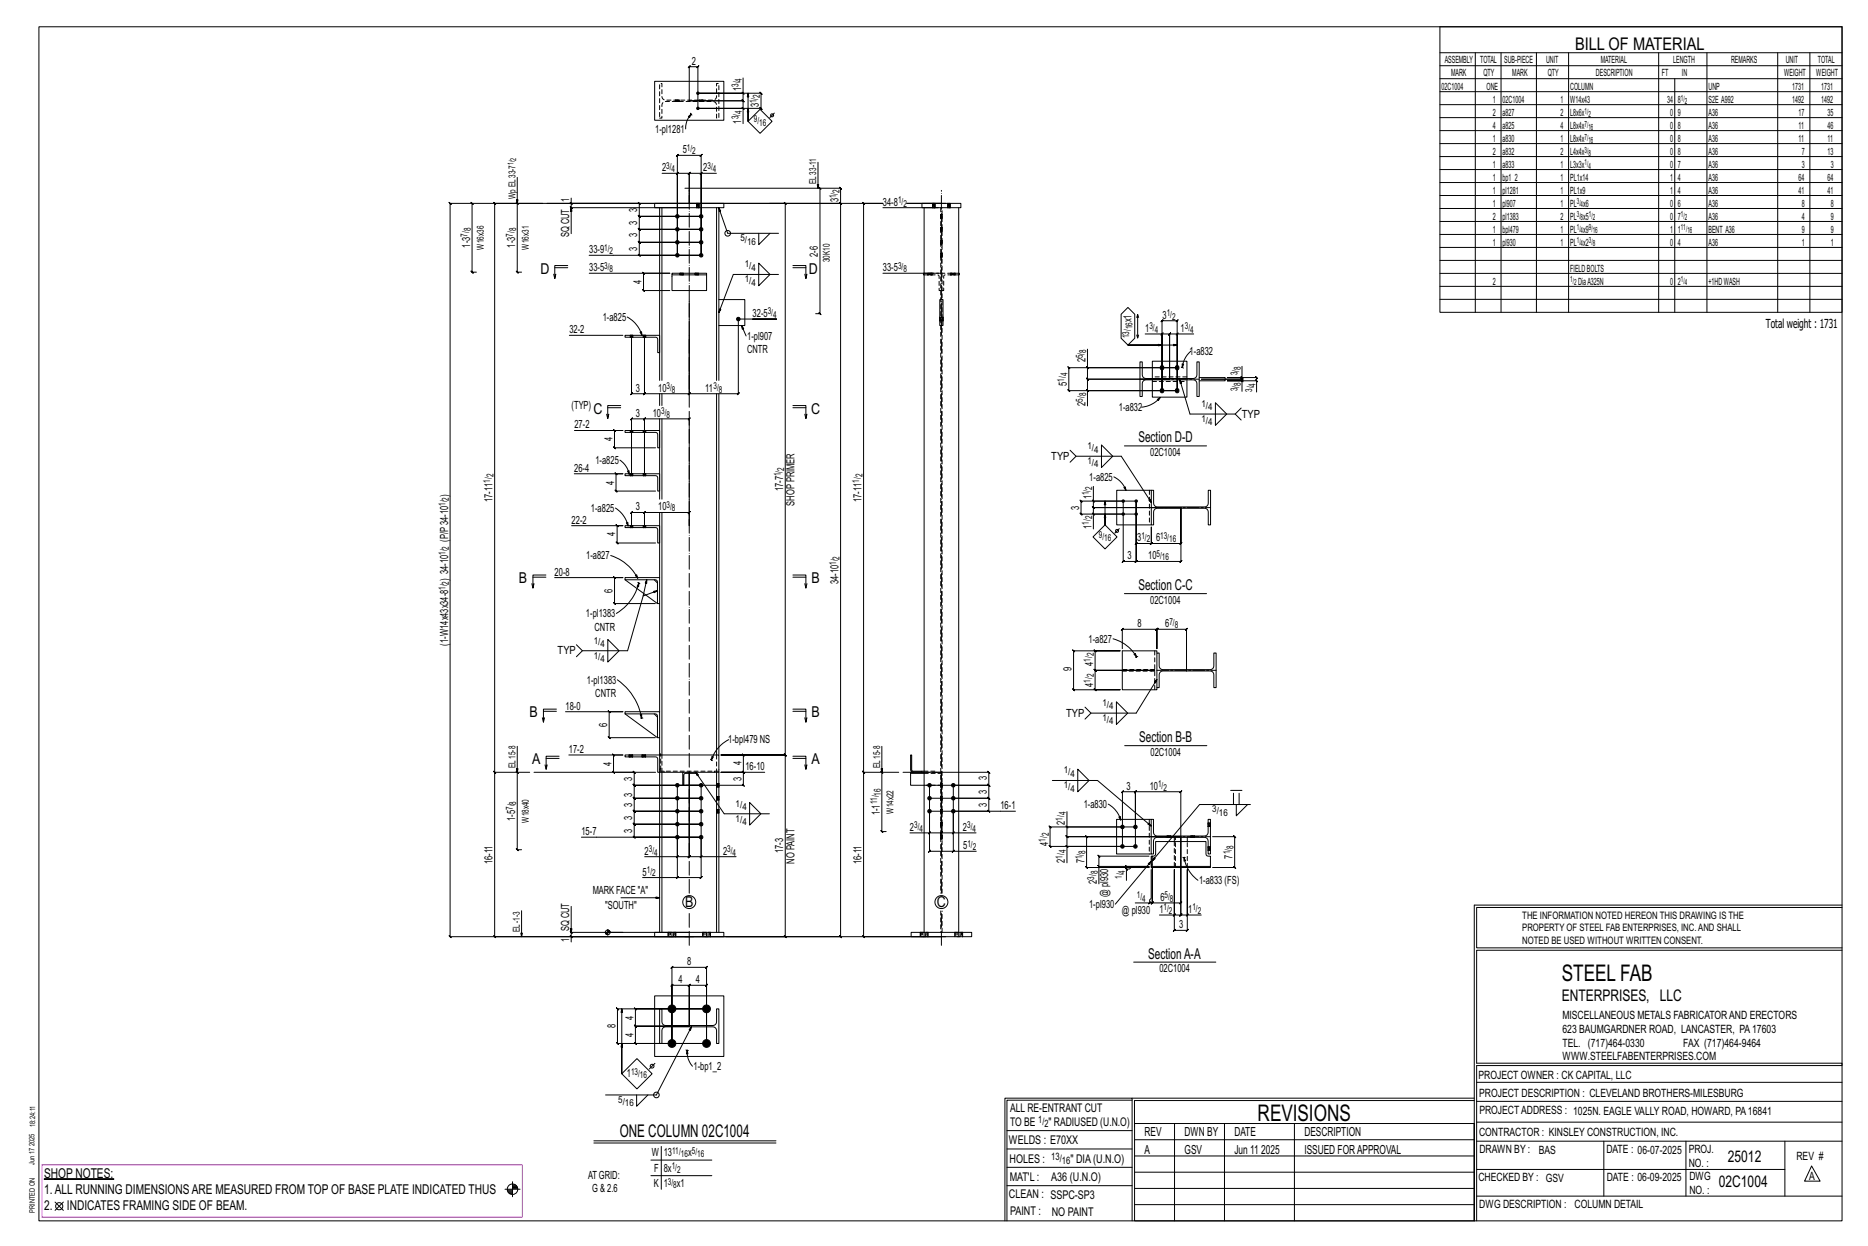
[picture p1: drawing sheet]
<svg xmlns="http://www.w3.org/2000/svg" width="914mm" height="610mm" viewBox="0 0 914 610" stroke-linecap="round" stroke-linejoin="round" font-family="sans-serif">
<g fill="#000" stroke="#000" stroke-width=".49">
<path d="M22 577h34z"/>
<circle cx="342" cy="53" r=".6"/>
<circle cx="342" cy="46" r=".6"/>
<circle cx="332" cy="119" r=".9"/>
<circle cx="332" cy="106" r=".9"/>
<circle cx="332" cy="112" r=".9"/>
<circle cx="343" cy="106" r=".9"/>
<circle cx="343" cy="119" r=".9"/>
<circle cx="343" cy="112" r=".9"/>
<circle cx="332" cy="125" r=".9"/>
<circle cx="343" cy="125" r=".9"/>
<circle cx="361" cy="156" r=".9"/>
<circle cx="569" cy="180" r="1"/>
<circle cx="576" cy="180" r="1"/>
<circle cx="569" cy="191" r="1"/>
<circle cx="576" cy="191" r="1"/>
<circle cx="550" cy="245" r=".6"/>
<circle cx="550" cy="252" r=".6"/>
<circle cx="556" cy="252" r=".6"/>
<circle cx="556" cy="245" r=".6"/>
<circle cx="332" cy="391" r=".9"/>
<circle cx="332" cy="384" r=".9"/>
<circle cx="332" cy="397" r=".9"/>
<circle cx="343" cy="391" r=".9"/>
<circle cx="343" cy="397" r=".9"/>
<circle cx="343" cy="384" r=".9"/>
<circle cx="455" cy="397" r=".9"/>
<circle cx="455" cy="391" r=".9"/>
<circle cx="455" cy="384" r=".9"/>
<circle cx="467" cy="391" r=".9"/>
<circle cx="467" cy="384" r=".9"/>
<circle cx="467" cy="397" r=".9"/>
<circle cx="332" cy="403" r=".9"/>
<circle cx="332" cy="410" r=".9"/>
<circle cx="343" cy="410" r=".9"/>
<circle cx="343" cy="403" r=".9"/>
<circle cx="549" cy="414" r=".9"/>
<circle cx="549" cy="405" r=".9"/>
<circle cx="556" cy="405" r=".9"/>
<circle cx="556" cy="414" r=".9"/>
<circle cx="329" cy="494" r="1.9"/>
<circle cx="346" cy="494" r="1.9"/>
<circle cx="329" cy="511" r="1.9"/>
<circle cx="346" cy="511" r="1.9"/>
</g>
<g fill="none" stroke="#000" stroke-width=".49">
<path d="M19 13h883v584h-883zM705 13h197v140h-197zM320 40h34v19h-34zM364 38v8h-22h31l-1-1 1 1v7h-1l1 1v-1h-31h22v7M705 26h197M705 32h197M705 39h197M722 26v127M735 26v127M752 26v127M768 26v127M812 26v127"/>
<path d="M820 39v114M836 26v127M870 26v127M886 26v127M331 49h.1M331 50h.1M332 49h.1M332 50h.1M337 57l1-1v1zM337 49v-16l1-1-1 1h5h-1l1-1v1v20M337 49h27h-1l1 1v-1v4M338 55v1"/>
<path d="M338 56l-2 3v4M338 56h1M342 49h.1M342 50h.1M344 49h.1M344 50h.1M363 45l1 1zM363 53l1 1zM364 46v3h-1l1 1v-1h-27M366 59l6-6 6 6-6 6zM366 46v13v-6M379 55l-2 3"/>
<path d="M705 45h197M705 51h197M705 58h197M400 79v13M705 64h197M705 70h197M705 77h197M231 99l1 1zM231 99v34l1 1-1-1h2M253 99l1 1zM253 87v46l1 1-1-1h2M266 99h-24l1 1-1-1v279"/>
<path d="M268 99h45h-1l1 1v-1v7l-1-1 1 1h30h-30l-1-1 1 1v6h-1l1 1v-1h30h-30h-1l1 1v-1v7l-1-1 1 1h30h-30l-1-1 1 1v6l-1-1 1 1h30h-55M279 99l1 1zM280 97v2h57M280 99v3l-1-1 1 1h57M320 99h34v3h-34zM324 85h8v40v-49l-1 1 1-1h11v1l1-1h-1v49v-40h8M332 85h-1l1-1zM332 85h5l1-1-1 1v14M335 92h76l1 1-1-1v7M337 99h47l1 1-1-1v270l1 1-1-1h-31h31l1 1-1-1v89l1 1-1-1h-29M341 99h.1M342 99h.1"/>
<path d="M343 85l1-1zM343 85h-6l1-1-1 1v14M377 99h34l1 1-1-1v359l1 1-1-1h-76M401 92l1 1zM401 92v61l1 1-3-1M411 99l1 1zM451 99h19v3h-19zM457 99h.1M458 99h.1M461 99h-17h19M464 99h.1M465 99h.1"/>
<path d="M705 83h197M705 89h197M705 96h197M280 102v12M323 102v84M324 102v84M341 102h.1M342 102h.1M351 102v84M371 114v6l6-6M381 114h-25l-4-12 1 1h-1v-1v84M432 102h27"/>
<path d="M452 102v354M457 102h.1M458 102h.1M460 118h1M460 119h1M460 111h1M460 113h1M460 105h1M460 107h1M461 118h.1M461 119h.1M461 111h.1"/>
<path d="M461 113h.1M461 105h.1M461 107h.1M464 102h.1M465 102h.1M469 102v354M705 102h197M705 108h197M705 115h197M271 134l1 2M272 131h6M278 130h-6v6v-2"/>
<path d="M288 134h40h-13v-1l1 1h-1v8l1 1-1-1h13M329 134h17h-17zM329 134v8h17v-8M371 129l6 5-6 6zM381 134h-22l-7 19M388 130h6v6l1-2M388 131h6M394 134v2M432 134h27M452 134h.1M454 134h.1M456 134h.1"/>
<path d="M460 124h1M460 126h1M461 124h.1M461 126h.1M465 134h.1M467 134h.1M469 134h.1M705 121h197M705 127h197M705 134h197M307 155a15 15 0 0 1 7 9M337 147v46l1-1-1 1h24l1-1-1 1v-37h19h-12"/>
<path d="M352 147h13v12h-13M363 159l2 5M460 155h.1M460 157h.1M460 147h2v12h-2zM462 155h.1M462 157h.1M549 154l3-4 3 4v11l-3 4-3-4zM556 155l1-1v11M557 154v1M705 140h197M705 146h197"/>
<path d="M279 164h26M306 164h17v9h-1v-7l-1-1h-15zM309 164h.1M309 165h.1M309 164v29l1-1-1 1h6l1-1-1 1v-29v29l1-1-1 1h22l1-1-1 1v-29M310 164h.1M310 165h.1M313 163l1-1v2zM315 164h.1M315 165h.1M316 164h.1M316 165h.1"/>
<path d="M532 179l1 1zM532 171v9h44h-53v-1l1 1h-1v11l1 1-1-1h53h-44v8M532 180v6v-1l1 1h-1h41M556 164l1 1v-1M558 177h1v7l2 1h24l1-2v-6h1v17h-1v-7l-2-1h-24l-1 2v6h-1zM561 163h8v28v-34h-1l1-1v1h7l1-1-1 1v34v-28h8M569 163l-1 1 1-1zM569 163h4l-1 1 1-1v23M569 169h-17h24M576 163h1l-1 1zM576 163h-3l-1 1 1-1v23M578 180h1"/>
<path d="M579 178v2zM579 180h.1M583 172a12 12 0 0 0-4 8M608 179v6h-7h14v-1l1 1h-1v1M297 199h7M304 198h-7v7l1-2M323 193v5M324 193v5M351 193v176M352 193v176M388 198h6v7l1-2M388 199h6"/>
<path d="M532 191l1 1zM564 185v-8h17v8M564 186v8h17v-8M566 195l2-1-1 2zM568 194a13 13 0 0 1-9 5M573 186h-41v-1l1 1h-1v5M578 186l5 17h22l3-3M587 185h13v1h-13M595 197l5 6-5 5zM607 186l1 1zM607 184l1 1zM608 191v-5h-7h14v6"/>
<path d="M608 185v1l-1-1 1 1h-20h20l-1-1 1 1M615 186l1 1zM281 211h24h-4l-1-1 1 1v8h-1l1 1v-1h20M297 203v2M306 211h17v8h-1v-6l-1-1h-15zM309 211h.1M309 212h.1M310 211h.1M310 212h.1M315 211h.1M315 212h.1M316 211h.1"/>
<path d="M316 212h.1M323 205v39M324 205v39M394 203v2M539 218l6 5-6 6zM550 218h41M605 203l3 3M281 232h24h-3l-1-1 1 1v8h-1l1 1v-1h19M303 225a11 11 0 0 1 5 7M306 232h17v8h-1v-6l-1-1h-15zM307 230h1v2zM309 232h.1"/>
<path d="M309 233h.1M309 232v-27l1-1-1 1h6l1-1-1 1v27M310 232h.1M310 233h.1M315 232h.1M315 233h.1M315 233v-28l1-1-1 1h22l1-1-1 1v52v-6l1-1-1 1h-22l1-1-1 1v6v-6l1-1-1 1h-6l1-1-1 1v6M316 232h.1M316 233h.1M524 220l3 3h22l15 23M527 223l-3 3M535 238v7h15v30h-1l1-1v1h6l1-1-1 1v-30v30l1-1-1 1h22l1-1-1 1v-27v18l1-1-1 1h-14v-1l-1 1h1v-8v8v-1l-1 1h1h-8l1-1-1 1v-21h-27l1 1-1-1v7v-1l1 1h-1h27"/>
<path d="M545 233a12 12 0 0 1 6 7M550 239l1-1v2zM564 240h1v7l1 1h24l1-2v-6h2v17h-2v-7l-1-1h-24l-1 1v7h-1zM564 240h-17v17h17M280 257h25h-3l1 1-1-1v9v-1l1 1h-1h19M301 249a14 14 0 0 1 6 8M306 257h17v9h-1v-7l-1-1h-15zM307 256v1zM309 257h.1M309 258h.1M310 257h.1M310 258h.1"/>
<path d="M315 257h.1M315 258h.1M316 257h.1M316 258h.1M323 251v32M324 251v118M535 245l1 1zM535 251l1 1zM535 245v3l1 1-1-1h43h-43l1 1-1-1v4M541 245v12v-5M548 259l-2 2M550 252h-15v7"/>
<path d="M299 272a23 23 0 0 1 13 11M535 263l6-6 6 6-6 6zM260 286l1 2M261 282h6M267 281h-6v7v-2M272 283h33h-4l-1-1 1 1v12h-1l1 1v-1h20M306 283h17v12h-1v-11h-16zM306 284l16 11M311 282l1-1v2zM312 285h1M313 285v2h-1zM313 285a24 24 0 0 1-11 15"/>
<path d="M313 285v1M315 292l-8 26h-22l-3-3M317 284l-2 8 7-3M320 284l2 1M323 295v53M388 281h6v7M388 282h6M394 286v2l1-2M550 290h41M285 318l-3 3M298 313l5 5-5 6zM525 318h1h22h-12l1 1-1-1v10v-1l1 1h-1h29h-29v-1l1 1h-1v9l1 1-1-1h12h-22v1l-1-1h1v-19v1z"/>
<path d="M545 313a19 19 0 0 1 11 8M549 317v-9l1-1-1 1h17l1-1-1 1v9v-9l1-1-1 1h15h-1l1-1v1v20M566 319h1l1 8 1 1 24-1 1-1v-7h1v17h-1v-7l-2-1h-23l-2 2v6h-1zM566 319v-1h-17v19h17v-1M302 333a29 29 0 0 1 12 18M555 320h1v1zM556 321v1M557 321h-1M566 332l-10 17h-22l-3-3M265 351l1 2M266 348h6M272 347h-6v6l1-2"/>
<path d="M277 348h28h-7l1 1-1-1v13v-1l1 1h-1h23M306 348h17v13h-1v-11l-16-1zM306 349l16 12M313 350h1v1zM314 351h.1M314 351h1M320 349l2 2M388 347h6v6l1-2M388 348h6M394 351v2M534 349l-3 3M546 343l6 6-6 5z"/>
<path d="M242 377l1 1zM253 377l1 1zM253 365v51v-1l1 1h-1h2M259 378h-17v-1l1 1h-1v80l1 1-1-1h98M261 378h49v-1l1 1h-1v6l1 1-1-1h33h-33l1 1-1-1v7v-1l1 1h-1h33h-33v-1l1 1h-1v6v-1l1 1h-1h33h-33v-1l1 1h-1v6l1 1-1-1h33h-33l1 1-1-1v7v-1l1 1h-1h33h-58M267 374v2M267 371h7M274 370h-7v6l1-2M278 369h27h-5l1 1-1-1v9v-1l1 1h-1h21M308 369h.1M308 370h.1M310 369h.1"/>
<path d="M310 370h.1M314 369h.1M314 370h.1M316 369h.1M316 370h.1M323 361v8M323 369h-17v1h15l1 1v7h1v78M324 378v78M334 378h7l-6 1v5h-1zM334 378h-11v-9h29v87M348 371v1M348 372h1"/>
<path d="M349 370l-1 2zM351 378v78M352 378h-11l13 20h23M353 369h11h-1l1 1v-1v9l-1-1 1 1h-11h11l-1-1 1 1v6h-1l1 1v-1h-28M353 378h21M357 362a17 17 0 0 0-9 10M388 370h6v6l1-2M388 371h6M394 374v2M422 377l1 1zM423 378v-279v1l-1-1h1h9h-212l1 1-1-1v359l1 1-1-1h241M431 377l1 1z"/>
<path d="M432 365v42l-1-1 1 1h2M440 378h-17l-1-1 1 1v80h-1l1 1v-1h40M442 378h42v-1l1 1h-1v6l1 1-1-1h-17v32h11M446 369v8h5v1h-4l-1-1zM446 378h6M447 378h-1v6h6M451 377h1M451 378h1M528 376l5 6-5 5zM551 365h40M332 384v45h-17M343 384v35h17"/>
<path d="M351 398h.1M351 396h.1M351 391h.1M351 390h.1M351 385h.1M351 383h.1M352 398h.1M352 396h.1M352 391h.1M352 390h.1M352 385h.1M352 383h.1"/>
<path d="M367 393l5 5-5 6zM453 384h31l1 1-1-1v7v-1l1 1h-1h-17M455 391h29v-1l1 1h-1v6v-1l1 1h-1h-29v19v1l1-1h-1h12M455 384v23h-10M460 398h1M460 396h1M460 391h1M460 390h1M460 385h1M460 383h1M461 398h.1M461 396h.1"/>
<path d="M461 391h.1M461 390h.1M461 385h.1M461 383h.1M497 397h-30v10h11M515 382h22l27 22M522 397v8h27M542 393a13 13 0 0 1 7 8M548 400v-1l1 2zM602 387h6M604 388v6M605 394v5l6-5"/>
<path d="M607 388v6M612 394h-25l-23 27M332 419l-1 1zM332 410v9h-16M332 419h5v1l1-1h-1v-41v41v1l1-1h-1h6M343 419h1l-1 1zM343 410v19h1l-1 1v-1h-11M455 408l1-1zM455 407h6l-1 1 1-1v-29v29l-1 1 1-1h6M460 409h1M460 410h1M460 402h1"/>
<path d="M460 404h1M461 409h.1M461 410h.1M461 402h.1M461 404h.1M466 408l1-1zM467 416l-1 1zM522 404l1 1zM522 414l1 1zM522 405v4l1 1-1-1h56M562 409h-30h-1l1 1v-1v15h-1l1 1v-1h30h-8l-1 1h-2v6M562 419h-24l-1-1 1 1v5"/>
<path d="M564 401h1v7l1 1h24l1-2v-6h2v17h-2v-7l-1-1h-24l-1 1v7h-1zM564 401h-17v17h17M564 419v5v-5h1l1-1v-6h24v6l1 1h2v5h-29M571 409h.1M571 410h.1M573 409h.1M573 410h.1M575 410v2M578 409v-22h1l-1 1v-1h-22l-1 1 1-1v18h-42v-1l1 1h-1v9l1 1-1-1h42v-27l-1 1 1-1h-7h1l-1 1v-1v27h-27v8M578 409h-56l1 1-1-1v5M578 409v39l1-1-1 1h-3M578 409v39l1-1-1 1h3"/>
<path d="M578 409v33l1-1-1 1h-14l1-1-1 1v-17v17l1-1-1 1h-1M579 419h1M580 419v2zM580 419a17 17 0 0 0 6 12M580 419v1M581 410v2M583 409h.1M583 410h.1M585 409h.1M585 410h.1M591 416h.1M591 414h.1"/>
<path d="M591 404h.1M591 403h.1M593 416h.1M593 414h.1M593 404h.1M593 403h.1M594 409h10l1 1-1-1v15l1 1-1-1h-10M304 439h19M332 429l-1 1 1-1zM537 423l1 1zM551 425l1 1zM551 425v-1h1l-1-1v1h11h-24v8"/>
<path d="M563 421l-17 21M564 425v15h-1v2h-7M564 424h29M255 446v12M279 458l1 1zM280 443v13M296 456h9M296 456h1M296 457h1M297 457h.1M297 455v3M297 456h2"/>
<path d="M297 456h1M297 455h1M320 456h34v2h-34zM327 456h.1M327 458h.1M331 456h.1M331 458h.1M337 458h-57v3M337 456h-57h-1l1 1v-1v2M344 456h.1M344 458h.1M348 456h.1"/>
<path d="M348 458h.1M446 456h30v2h-30zM450 456h.1M450 458h.1M454 456h.1M454 458h.1M467 456h.1M467 458h.1M471 456h.1M471 458h.1M563 442h-1l1-1zM568 448h7v-23v30l-1 1 1-1h6v1l1-1h-1v-30v23h7"/>
<path d="M575 448h-1l1-1zM581 448l1-1zM722 443v154M722 443h180M902 444h-179v20h179M329 473h17l-1 1 1-1v38v-29l-1 1 1-1h-9h1l-1 1v-1v20v-20h1l-1 1v-1h-8l-1 1 1-1v29v-38l-1 1zM555 471h40M902 465h-179v55h179v1h-179v76M302 493v1h44h-35v-1l1 1h-1v8l1 1-1-1h26h-26l1 1-1-1v9v-1l1 1h-1h35h-44h1l-1-1v1v-17h1zM304 494v31v-14M320 487h34v30h-34zM323 494h1v7l2 1h24l1-2v-6h1v17h-1v-8l-2-1-24 1-1 1v7h-1z"/>
<path d="M336 514h.1M336 514l1 2h-1zM336 514a11 11 0 0 0 3 8M336 514h1M338 502l-17 34h-25M304 525l8-7 7 7-7 8zM312 536v5l5-5M321 520l-3 3M554 538h-61v59M554 537h168M722 538h-167v13M723 539h179"/>
<path d="M723 530h179M291 558h89M291 559h89M493 553h61M555 550h167v47h-167zM555 558h167M575 550v47M599 550v47M634 550v47M723 549h179M723 558h179M785 558v27"/>
<path d="M825 558v27M874 558v27M251 578v8M251 580h1M319 568h29M319 575h29M324 561v21M493 571h61M493 562h61M555 573h167M555 566h167M723 572h151"/>
<path d="M887 570l4 8h-8zM27 588l4 4M31 588l-4 4M247 582h8M248 582h3M248 583h3M249 583h2M249 584h2M251 581h2M251 580h2M492 597v-60h62v60M493 580h61"/>
<path d="M555 589h167M555 581h167M723 585h179"/>
<circle cx="378" cy="56" r=".7"/>
<circle cx="356" cy="114" r="1.4"/>
<circle cx="547" cy="260" r=".7"/>
<circle cx="297" cy="456" r="1.2"/>
<circle cx="337" cy="441" r="3"/>
<circle cx="461" cy="441" r="3"/>
<circle cx="319" cy="522" r=".9"/>
<circle cx="321" cy="536" r="1.4"/>
<circle cx="29" cy="590" r="1.8"/>
<circle cx="251" cy="582" r="2.6"/>
</g>
<path d="M21 570h235v26h-235z" fill="none" stroke="#f0f" stroke-width=".5"/>
<g fill="none" stroke="#000" stroke-width=".49" stroke-dasharray="2 1.4">
<path d="M323 41h1v7l2 1h24l1-2v-6h1v17h-1v-7l-2-1h-24l-1 1v7h-1zM331 49h.1M331 49v1M331 50h.1M331 50v-1M331 49l1 1zM332 50v-1M332 49h.1M332 50h.1M342 49h.1M342 49v1M342 50h.1"/>
<path d="M343 50v-1M343 49v1zM343 50l1-1M343 49h1M344 50v-1M344 50h.1M341 99h.1M341 99v3M341 99l1 3zM342 99h.1M457 99h.1M457 99v3"/>
<path d="M457 99v3zM464 99h.1M464 99v3M464 99l1 3zM465 99h.1M341 102h.1M341 102v-3M342 102v-3M342 102h.1M457 102h.1M457 102v-3M457 102l1-3"/>
<path d="M458 102v-3M458 102h.1M460 118l1 1zM460 118h1M460 118h.1M460 119h.1M460 119h1M460 112h1zM460 112h1M460 111h.1M460 113h.1M460 113h1"/>
<path d="M460 112l1 1M460 106h1zM460 106h1M460 105h1M460 105h.1M460 107h.1M460 106l1 1M461 102v335M461 119h.1M461 113h.1M461 107h.1M461 118h.1"/>
<path d="M461 111h.1M461 105h.1M461 112v1M461 106h.1M464 102h.1M464 102v-3M465 102v-3M465 102h.1M333 134h.1M333 134h1h-1M334 134h.1M340 134h.1"/>
<path d="M341 134h-1M341 134h.1M342 134h.1M452 134l7 1 1 7h1M454 134h.1M455 134h-1M455 134h.1M456 134h.1M460 125h1zM460 125h1M460 124h1M460 124h.1"/>
<path d="M460 126h.1M460 126h1M460 125l1 1M461 134h-9M461 126h.1M461 124h.1M461 125h.1M465 134h.1M466 134h-1M466 134h.1M466 134h1h-1M467 134h.1"/>
<path d="M469 134h-8M460 156h2zM460 156h2M460 155h2M460 155h.1M460 157h.1M460 157h2M460 156l2 1M461 142h1v-7l7-1M462 155h-2M462 155h.1M462 156h.1"/>
<path d="M309 164v1M309 164h.1M309 164v1zM309 165h.1M310 164v1M310 164h.1M310 165h.1M310 165v-1M315 164v1M315 164h.1M315 164l1 1zM315 165h.1"/>
<path d="M316 164v1M316 164h.1M316 165h.1M316 165v-1M564 187h17M581 184h-17M309 211v1M309 211h.1M309 211v1zM309 212h.1M310 211v1M310 211h.1"/>
<path d="M310 212h.1M310 212v-1M315 211v1M315 211h.1M315 211l1 1zM315 212h.1M316 211v1M316 211h.1M316 212h.1M316 212v-1M309 232v1M309 232h.1"/>
<path d="M309 232v1zM309 233h.1M310 232v1M310 232h.1M310 233h.1M310 233v-1M315 232v1M315 232h.1M315 232l1 1zM315 233h.1M316 232v1M316 232h.1"/>
<path d="M316 233h.1M316 233v-1M563 240v17M309 257v1M309 257h.1M309 257v1zM309 258h.1M310 257v1M310 257h.1M310 258h.1M310 258v-1M315 257v1"/>
<path d="M315 257h.1M315 257l1 1zM315 258h.1M316 257v1M316 257h.1M316 258h.1M316 258v-1M565 318v19M549 328h15h-15M564 328h1M565 328h-1M308 369v1"/>
<path d="M308 369h.1M309 369v1zM309 369l-1 1M309 370h-1M309 369v1M310 369h.1M310 370h.1M310 370v-1M314 369v1M314 369h.1M315 369l-1 1M315 369v1z"/>
<path d="M315 369v1M315 370h.1M316 369v1M316 369h.1M316 370h.1M316 370v-1M323 376v-7M323 377v-1M324 378v-9M325 377v1M350 378v-1M351 369v9"/>
<path d="M352 377h-29M452 378h9M458 378h-6M461 378l-9-1M351 397h1zM351 398h.1M351 397h.1M351 391h1zM351 391h.1M351 391v-1M351 384l1 1zM351 385h.1"/>
<path d="M351 384h.1M351 398h1M351 391h1M351 385h1M352 396h-1M352 390h-1M352 383h-1M352 397h-1M352 398h.1M352 396h.1M352 397l-1-1M352 391h-1"/>
<path d="M352 391h.1M352 390h.1M352 391l-1-1M352 385h-1M352 385h.1M352 383h.1M352 384l-1-1M352 384h-1M452 384h8M460 397h1zM460 397h1M460 396h1"/>
<path d="M460 396h.1M460 398h.1M460 397l1 1M460 390l1 1zM460 390h1M460 390h.1M460 391h.1M460 391h1M460 384h1zM460 384h1M460 383h.1M460 385h.1"/>
<path d="M460 385h1M460 384l1 1M461 398h.1M461 391h.1M461 385h.1M461 396h.1M461 390h.1M461 383h.1M461 397h.1M461 384v1M460 409l1 1zM460 409h1"/>
<path d="M460 409h.1M460 410h.1M460 410h1M460 403h1zM460 403h1M460 402h.1M460 404h.1M460 404h1M460 403l1 1M461 410h.1M461 404h.1M461 409h.1"/>
<path d="M461 402h.1M461 403v1M563 401v17M571 409h.1M571 409v1M571 410h.1M572 410v-1M572 409v1zM572 410l1-1M572 409h1M573 410v-1M573 410h.1"/>
<path d="M575 412v12M583 409h.1M583 409v1M583 410h.1M583 410v-1M584 409v1zM584 410v-1M584 409h.1M584 410l1-1M585 410v-1M585 410h.1M591 415h2z"/>
<path d="M591 416h.1M591 415h.1M591 404h2zM591 404h.1M591 404v-1M591 416h2M591 404h2M593 414h-2M593 403h-2M593 415h-2M593 416h-2M593 416h.1"/>
<path d="M593 414h.1M593 415l-2-1M593 404h-2M593 404h.1M593 403h.1M593 404l-2-1M461 437v-335M564 423h.1M575 424v-14M581 424v-12M327 456v2M327 456h.1"/>
<path d="M328 456h-1v2M328 456v2h-1M329 456h1v2h-1zM329 456h-1v2M329 458h-1M330 456v2M330 456h1v2h-1M331 456h.1M331 458h.1M331 458v-2M344 456v2M344 456h.1"/>
<path d="M345 456h-1v2M346 456h1v2h-1zM346 456h-1v2h-1M346 458h-1M347 456v2M347 456h1v2h-1M348 456h.1M348 458h.1M348 458v-2M450 456v2M450 456h1M451 456l-1 2"/>
<path d="M452 456h-1v2M452 456h1v2h-1zM452 456v2h-1M452 458h.1M453 456h1v2h-1M454 456v2M454 456h.1M454 458h.1M454 458v-2M461 446v10M461 456v-10M467 456v2"/>
<path d="M467 456h1M468 456l-1 2M469 456h-1v2M469 456h1v2h-1zM469 456v2h-1M469 458h.1M470 456h1v2h-1M471 456v2M471 456h.1M471 458h.1M471 458v-2"/>
</g>
<path d="M337 437v-344M461 437v-344M337 463v-17M461 463v-17" fill="none" stroke="#000" stroke-width=".49" stroke-dasharray="6.8 1 0 1"/>
<path d="M558 186h29M564 248h29M566 328h29M581 328v-15M564 409h29" fill="none" stroke="#000" stroke-width=".49" stroke-dasharray="5.8 1 1 1"/>
<g font-size="11.2">
<text x="764" y="480">STEEL FAB</text>
<text x="616" y="548">REVISIONS</text>
</g>
<g font-size="8.6">
<text x="771" y="24">BILL OF MATERIAL</text>
<text x="303" y="556">ONE COLUMN 02C1004</text>
</g>
<g font-size="7.9">
<text x="765" y="490">ENTERPRISES, LLC</text>
<text x="846" y="569">25012</text>
<text x="841" y="581">02C1004</text>
</g>
<g font-size="7.3">
<text x="265" y="134">D</text>
<text x="396" y="134">D</text>
<text x="290" y="202">C</text>
<text x="397" y="202">C</text>
<text x="557" y="216">Section D-D</text>
<text x="254" y="285">B</text>
<text x="397" y="285">B</text>
<text x="557" y="289">Section C-C</text>
<text x="259" y="351">B</text>
<text x="397" y="351">B</text>
<text x="558" y="363">Section B-B</text>
<text x="260" y="374">A</text>
<text x="397" y="374">A</text>
<text x="335" y="444">B</text>
<text x="459" y="444">C</text>
<text x="562" y="469">SectionA-A</text>
</g>
<g font-size="6.6">
<text x="22" y="576">SHOP NOTES:</text>
<text x="22" y="584">1.ALL RUNNING DIMENSIONSARE MEASURED FROM TOP OF BASE PLATE INDICATED THUS</text>
<text x="22" y="592">2.</text>
<text x="33" y="592">INDICATES FRAMING SIDE OF BEAM.</text>
</g>
<g font-size="6.1">
<text x="864" y="161">Total weight : 1731</text>
<text x="560" y="556">REV</text>
<text x="580" y="556">DWN BY</text>
<text x="604" y="556">DATE</text>
<text x="639" y="556">DESCRIPTION</text>
<text x="560" y="564">A</text>
<text x="580" y="564">GSV</text>
<text x="604" y="564">Jun 11</text>
<text x="617" y="564">2025</text>
<text x="639" y="564">ISSUED FORAPPROVAL</text>
</g>
<g font-size="5.9">
<text x="494" y="560">WELDS : E70XX</text>
<text x="494" y="569">HOLES :</text>
<text x="524" y="569">&quot; DIA(U.N.O)</text>
<text x="494" y="578">MAT'L :</text>
<text x="515" y="578">A36 (U.N.O)</text>
<text x="494" y="586">CLEAN : SSPC-SP3</text>
<text x="495" y="595">PAINT :</text>
<text x="515" y="595">NO PAINT</text>
</g>
<g font-size="5.8">
<text x="494" y="544">ALL RE-ENTRANT CUT</text>
<text x="494" y="551">TO BE</text>
<text x="513" y="551">&quot; RADIUSED (U.N.O)</text>
</g>
<g font-size="5.6">
<text x="765" y="499">MISCELLANEOUS METALS FABRICATORAND ERECTORS</text>
<text x="765" y="505">623 BAUMGARDNER ROAD, LANCASTER, PA17603</text>
<text x="765" y="512">TEL. (717)464-0330</text>
<text x="824" y="512">FAX (717)464-9464</text>
<text x="765" y="519">WWW.STEELFABENTERPRISES.COM</text>
<text x="724" y="528">PROJECT OWNER : CK CAPITAL, LLC</text>
<text x="724" y="537">PROJECT DESCRIPTION : CLEVELAND BROTHERS-MILESBURG</text>
<text x="724" y="545">PROJECTADDRESS : 1025N. EAGLE VALLY ROAD, HOWARD, PA16841</text>
<text x="724" y="556">CONTRACTOR : KINSLEY CONSTRUCTION, INC.</text>
<text x="724" y="564">DRAWN BY :</text>
<text x="753" y="564">BAS</text>
<text x="786" y="564">DATE : 06-07-2025</text>
<text x="827" y="564">PROJ.</text>
<text x="879" y="568">REV #</text>
<text x="827" y="571">NO. :</text>
<text x="724" y="578">CHECKED BY : GSV</text>
<text x="787" y="578">DATE : 06-09-2025</text>
<text x="827" y="578">DWG</text>
<text x="886" y="578">A</text>
<text x="827" y="584">NO. :</text>
<text x="724" y="591">DWG DESCRIPTION : COLUMN DETAIL</text>
</g>
<g font-size="5.5">
<text x="339" y="32">2</text>
<text x="363" y="45" transform="rotate(-90 363 45)">1</text>
<text x="372" y="53" transform="rotate(-90 372 53)">3</text>
<text x="321" y="65">1-pl1281</text>
<text x="363" y="60" transform="rotate(-90 363 60)">1</text>
<text x="334" y="75">5</text>
<text x="324" y="84">2</text>
<text x="344" y="84">2</text>
<text x="279" y="99" transform="rotate(-90 279 99)">1</text>
<text x="410" y="99" transform="rotate(-90 410 99)">3</text>
<text x="432" y="101">34-8</text>
<text x="312" y="104" transform="rotate(-90 312 104)">3</text>
<text x="312" y="110" transform="rotate(-90 312 110)">3</text>
<text x="279" y="116" transform="rotate(-90 279 116)">SQ CUT</text>
<text x="312" y="116" transform="rotate(-90 312 116)">3</text>
<text x="230" y="121" transform="rotate(-90 230 121)">1-3</text>
<text x="252" y="121" transform="rotate(-90 252 121)">1-3</text>
<text x="288" y="124">33-9</text>
<text x="312" y="123" transform="rotate(-90 312 123)">3</text>
<text x="400" y="126" transform="rotate(-90 400 126)">2-6</text>
<text x="288" y="133">33-5</text>
<text x="432" y="133">33-5</text>
<text x="314" y="139" transform="rotate(-90 314 139)">4</text>
<text x="368" y="155">32-5</text>
<text x="569" y="156">3</text>
<text x="295" y="157">1-a825</text>
<text x="554" y="158" transform="rotate(-90 554 158)">x1</text>
<text x="279" y="163">32-2</text>
<text x="366" y="166">1-pl907</text>
<text x="561" y="162">1</text>
<text x="578" y="162">1</text>
<text x="366" y="173">CNTR</text>
<text x="582" y="173">1-a832</text>
<text x="531" y="177" transform="rotate(-90 531 177)">2</text>
<text x="311" y="192">3</text>
<text x="322" y="192">10</text>
<text x="345" y="192">11</text>
<text x="522" y="189" transform="rotate(-90 522 189)">5</text>
<text x="280" y="200">(TYP)</text>
<text x="311" y="204">3</text>
<text x="320" y="204">10</text>
<text x="531" y="199" transform="rotate(-90 531 199)">2</text>
<text x="548" y="201">1-a832</text>
<text x="281" y="210">27-2</text>
<text x="608" y="204">TYP</text>
<text x="300" y="216" transform="rotate(-90 300 216)">4</text>
<text x="291" y="227">1-a825</text>
<text x="515" y="225">TYP</text>
<text x="563" y="223">02C1004</text>
<text x="281" y="231">26-4</text>
<text x="301" y="237" transform="rotate(-90 301 237)">4</text>
<text x="533" y="235">1-a825</text>
<text x="219" y="243" transform="rotate(-90 219 243)">)</text>
<text x="241" y="246" transform="rotate(-90 241 246)">17-11</text>
<text x="383" y="240" transform="rotate(-90 383 240)">17-7</text>
<text x="422" y="246" transform="rotate(-90 422 246)">17-11</text>
<text x="534" y="244" transform="rotate(-90 534 244)">1</text>
<text x="289" y="250">1-a825</text>
<text x="311" y="250">3</text>
<text x="322" y="250">10</text>
<text x="389" y="247" transform="rotate(-90 389 247)">SHOPPRIMER</text>
<text x="528" y="249" transform="rotate(-90 528 249)">3</text>
<text x="280" y="256">22-2</text>
<text x="301" y="262" transform="rotate(-90 301 262)">4</text>
<text x="534" y="259" transform="rotate(-90 534 259)">1</text>
<text x="219" y="265" transform="rotate(-90 219 265)">(P/P34-10</text>
<text x="557" y="265">3</text>
<text x="566" y="265">6</text>
<text x="287" y="274">1-a827</text>
<text x="552" y="274">3</text>
<text x="562" y="274">10</text>
<text x="272" y="282">20-8</text>
<text x="219" y="284" transform="rotate(-90 219 284)">) 34-10</text>
<text x="410" y="286" transform="rotate(-90 410 286)">34-10</text>
<text x="300" y="290" transform="rotate(-90 300 290)">6</text>
<text x="563" y="295">02C1004</text>
<text x="287" y="302">1-pl1383</text>
<text x="291" y="309">CNTR</text>
<text x="557" y="307">8</text>
<text x="570" y="307">6</text>
<text x="219" y="316" transform="rotate(-90 219 316)">(1-W14x43x34-8</text>
<text x="533" y="314">1-a827</text>
<text x="273" y="320">TYP</text>
<text x="525" y="328" transform="rotate(-90 525 328)">9</text>
<text x="535" y="326" transform="rotate(-90 535 326)">4</text>
<text x="287" y="335">1-pl1383</text>
<text x="291" y="341">CNTR</text>
<text x="535" y="336" transform="rotate(-90 535 336)">4</text>
<text x="277" y="347">18-0</text>
<text x="522" y="351">TYP</text>
<text x="297" y="356" transform="rotate(-90 297 356)">6</text>
<text x="356" y="364">1-bpl479 NS</text>
<text x="278" y="368">17-2</text>
<text x="563" y="370">02C1004</text>
<text x="299" y="375" transform="rotate(-90 299 375)">4</text>
<text x="363" y="374" transform="rotate(-90 363 374)">4</text>
<text x="365" y="377">16-10</text>
<text x="309" y="382" transform="rotate(-90 309 382)">3</text>
<text x="363" y="382" transform="rotate(-90 363 382)">3</text>
<text x="483" y="382" transform="rotate(-90 483 382)">3</text>
<text x="309" y="390" transform="rotate(-90 309 390)">3</text>
<text x="483" y="388" transform="rotate(-90 483 388)">3</text>
<text x="552" y="386">3</text>
<text x="563" y="386">10</text>
<text x="309" y="395" transform="rotate(-90 309 395)">3</text>
<text x="483" y="395" transform="rotate(-90 483 395)">3</text>
<text x="490" y="396">16-1</text>
<text x="530" y="395">1-a830</text>
<text x="252" y="402" transform="rotate(-90 252 402)">1-5</text>
<text x="309" y="401" transform="rotate(-90 309 401)">3</text>
<text x="431" y="399" transform="rotate(-90 431 399)">1-1</text>
<text x="309" y="407" transform="rotate(-90 309 407)">3</text>
<text x="445" y="406">2</text>
<text x="471" y="406">2</text>
<text x="521" y="404" transform="rotate(-90 521 404)">2</text>
<text x="285" y="409">15-7</text>
<text x="513" y="414" transform="rotate(-90 513 414)">4</text>
<text x="316" y="418">2</text>
<text x="354" y="418">2</text>
<text x="383" y="418" transform="rotate(-90 383 418)">17-3</text>
<text x="471" y="415">5</text>
<text x="241" y="423" transform="rotate(-90 241 423)">16-11</text>
<text x="389" y="423" transform="rotate(-90 389 423)">NO PAINT</text>
<text x="422" y="423" transform="rotate(-90 422 423)">16-11</text>
<text x="521" y="422" transform="rotate(-90 521 422)">2</text>
<text x="531" y="422" transform="rotate(-90 531 422)">7</text>
<text x="603" y="420" transform="rotate(-90 603 420)">7</text>
<text x="315" y="428">5</text>
<text x="290" y="437">MARK FACE &quot;A&quot;</text>
<text x="537" y="432" transform="rotate(-90 537 432)">2</text>
<text x="587" y="433">1-a833 (FS)</text>
<text x="542" y="439" transform="rotate(-90 542 439)">@ pl930</text>
<text x="568" y="441">6</text>
<text x="296" y="445">&quot;SOUTH&quot;</text>
<text x="533" y="444">1-pl930</text>
<text x="549" y="447">@ pl930</text>
<text x="568" y="447">1</text>
<text x="582" y="447">1</text>
<text x="279" y="456" transform="rotate(-90 279 456)">SQ CUT</text>
<text x="577" y="454">3</text>
<text x="279" y="461" transform="rotate(-90 279 461)">1</text>
<text x="336" y="472">8</text>
<text x="568" y="476">02C1004</text>
<text x="332" y="481">4</text>
<text x="341" y="481">4</text>
<text x="301" y="503" transform="rotate(-90 301 503)">8</text>
<text x="310" y="499" transform="rotate(-90 310 499)">4</text>
<text x="310" y="507" transform="rotate(-90 310 507)">4</text>
<text x="307" y="527">1</text>
<text x="339" y="524">1-bp1_2</text>
<text x="319" y="566">W</text>
<text x="325" y="566">13</text>
<text x="337" y="566">x</text>
<text x="320" y="573">F</text>
<text x="325" y="573">8x</text>
<text x="288" y="577">AT GRID:</text>
<text x="320" y="581">K</text>
<text x="325" y="581">1</text>
<text x="331" y="581">x1</text>
<text x="290" y="583">G &amp; 2.6</text>
</g>
<g font-size="5">
<text x="745" y="450">THE INFORMATION NOTED HEREON THIS DRAWING IS THE</text>
<text x="745" y="456">PROPERTY OF STEEL FAB ENTERPRISES, INC.AND SHALL</text>
<text x="745" y="462">NOTED BE USED WITHOUT WRITTEN CONSENT.</text>
<text x="508" y="550">1/</text>
<text x="511" y="551">2</text>
<text x="515" y="568">13/</text>
<text x="520" y="570">16</text>
</g>
<g font-size="4.9">
<text x="707" y="31">ASSEMBLY</text>
<text x="725" y="31">TOTAL</text>
<text x="736" y="31">SUB-PIECE</text>
<text x="757" y="31">UNIT</text>
<text x="784" y="31">MATERIAL</text>
<text x="819" y="31">LENGTH</text>
<text x="847" y="31">REMARKS</text>
<text x="874" y="31">UNIT</text>
<text x="890" y="31">TOTAL</text>
<text x="710" y="37">MARK</text>
<text x="726" y="37">QTY</text>
<text x="740" y="37">MARK</text>
<text x="758" y="37">QTY</text>
<text x="781" y="37">DESCRIPTION</text>
<text x="814" y="37">FT</text>
<text x="823" y="37">IN</text>
<text x="873" y="37">WEIGHT</text>
<text x="889" y="37">WEIGHT</text>
<text x="706" y="44">02C1004</text>
<text x="728" y="44">ONE</text>
<text x="769" y="44">COLUMN</text>
<text x="836" y="44">UNP</text>
<text x="877" y="44">1731</text>
<text x="891" y="44">1731</text>
<text x="731" y="50">1</text>
<text x="736" y="50">02C1004</text>
<text x="764" y="50">1</text>
<text x="769" y="50">W14x43</text>
<text x="816" y="50">34</text>
<text x="821" y="50">8</text>
<text x="836" y="50">S2E A992</text>
<text x="877" y="50">1492</text>
<text x="891" y="50">1492</text>
<text x="731" y="57">2</text>
<text x="736" y="57">a827</text>
<text x="764" y="57">2</text>
<text x="769" y="57">L8x6x</text>
<text x="818" y="57">0</text>
<text x="821" y="57">9</text>
<text x="836" y="57">A36</text>
<text x="880" y="57">17</text>
<text x="895" y="57">35</text>
<text x="731" y="63">4</text>
<text x="736" y="63">a825</text>
<text x="764" y="63">4</text>
<text x="769" y="63">L8x4x</text>
<text x="818" y="63">0</text>
<text x="821" y="63">8</text>
<text x="836" y="63">A36</text>
<text x="880" y="63">11</text>
<text x="895" y="63">46</text>
<text x="731" y="69">1</text>
<text x="736" y="69">a830</text>
<text x="764" y="69">1</text>
<text x="769" y="69">L8x4x</text>
<text x="818" y="69">0</text>
<text x="821" y="69">8</text>
<text x="836" y="69">A36</text>
<text x="880" y="69">11</text>
<text x="895" y="69">11</text>
<text x="731" y="76">2</text>
<text x="736" y="76">a832</text>
<text x="764" y="76">2</text>
<text x="769" y="76">L4x4x</text>
<text x="818" y="76">0</text>
<text x="821" y="76">8</text>
<text x="836" y="76">A36</text>
<text x="882" y="76">7</text>
<text x="895" y="76">13</text>
<text x="731" y="82">1</text>
<text x="736" y="82">a833</text>
<text x="764" y="82">1</text>
<text x="769" y="82">L3x3x</text>
<text x="818" y="82">0</text>
<text x="821" y="82">7</text>
<text x="836" y="82">A36</text>
<text x="882" y="82">3</text>
<text x="896" y="82">3</text>
<text x="731" y="88">1</text>
<text x="736" y="88">bp1_2</text>
<text x="764" y="88">1</text>
<text x="769" y="88">PL1x14</text>
<text x="818" y="88">1</text>
<text x="821" y="88">4</text>
<text x="836" y="88">A36</text>
<text x="880" y="88">64</text>
<text x="895" y="88">64</text>
<text x="731" y="95">1</text>
<text x="736" y="95">pl1281</text>
<text x="764" y="95">1</text>
<text x="769" y="95">PL1x9</text>
<text x="818" y="95">1</text>
<text x="821" y="95">4</text>
<text x="836" y="95">A36</text>
<text x="880" y="95">41</text>
<text x="895" y="95">41</text>
<text x="731" y="101">1</text>
<text x="736" y="101">pl907</text>
<text x="764" y="101">1</text>
<text x="769" y="101">PL x6</text>
<text x="818" y="101">0</text>
<text x="821" y="101">6</text>
<text x="836" y="101">A36</text>
<text x="882" y="101">8</text>
<text x="896" y="101">8</text>
<text x="731" y="107">2</text>
<text x="736" y="107">pl1383</text>
<text x="764" y="107">2</text>
<text x="769" y="107">PL x5</text>
<text x="818" y="107">0</text>
<text x="821" y="107">7</text>
<text x="836" y="107">A36</text>
<text x="882" y="107">4</text>
<text x="896" y="107">9</text>
<text x="731" y="114">1</text>
<text x="736" y="114">bpl479</text>
<text x="764" y="114">1</text>
<text x="769" y="114">PL x9</text>
<text x="818" y="114">1</text>
<text x="821" y="114">1</text>
<text x="836" y="114">BENT A36</text>
<text x="882" y="114">9</text>
<text x="896" y="114">9</text>
<text x="731" y="120">1</text>
<text x="736" y="120">pl930</text>
<text x="764" y="120">1</text>
<text x="769" y="120">PL x2</text>
<text x="818" y="120">0</text>
<text x="821" y="120">4</text>
<text x="836" y="120">A36</text>
<text x="882" y="120">1</text>
<text x="896" y="120">1</text>
<text x="769" y="133">FIELDBOLTS</text>
<text x="731" y="139">2</text>
<text x="772" y="139">DiaA325N</text>
<text x="818" y="139">0</text>
<text x="821" y="139">2</text>
<text x="836" y="139">+1HDWASH</text>
</g>
<g font-size="4.7">
<text x="363" y="40" transform="rotate(-90 363 40)">4</text>
<text x="362" y="43" transform="rotate(-90 362 43)">3/</text>
<text x="372" y="48" transform="rotate(-90 372 48)">2</text>
<text x="370" y="50" transform="rotate(-90 370 50)">1/</text>
<text x="362" y="58" transform="rotate(-90 362 58)">3/</text>
<text x="363" y="56" transform="rotate(-90 363 56)">4</text>
<text x="369" y="60">9/</text>
<text x="372" y="62">16</text>
<text x="336" y="74">1/</text>
<text x="339" y="75">2</text>
<text x="326" y="83">3/</text>
<text x="346" y="83">3/</text>
<text x="329" y="84">4</text>
<text x="349" y="84">4</text>
<text x="400" y="90" transform="rotate(-90 400 90)">EL33-11</text>
<text x="411" y="94" transform="rotate(-90 411 94)">2</text>
<text x="252" y="97" transform="rotate(-90 252 97)">Wp EL33-7</text>
<text x="409" y="97" transform="rotate(-90 409 97)">1/</text>
<text x="440" y="99">1/</text>
<text x="442" y="101">2</text>
<text x="231" y="113" transform="rotate(-90 231 113)">8</text>
<text x="253" y="113" transform="rotate(-90 253 113)">8</text>
<text x="229" y="116" transform="rotate(-90 229 116)">7/</text>
<text x="251" y="116" transform="rotate(-90 251 116)">7/</text>
<text x="362" y="118">5/</text>
<text x="366" y="120">16</text>
<text x="237" y="122" transform="rotate(-90 237 122)">W16x36</text>
<text x="259" y="122" transform="rotate(-90 259 122)">W16x31</text>
<text x="296" y="123">1/</text>
<text x="298" y="124">2</text>
<text x="296" y="131">3/</text>
<text x="365" y="131">1/</text>
<text x="406" y="128" transform="rotate(-90 406 128)">30K10</text>
<text x="440" y="131">3/</text>
<text x="298" y="133">8</text>
<text x="368" y="132">4</text>
<text x="442" y="133">8</text>
<text x="365" y="138">1/</text>
<text x="368" y="140">4</text>
<text x="376" y="154">3/</text>
<text x="378" y="156">4</text>
<text x="571" y="155">1/</text>
<text x="554" y="161" transform="rotate(-90 554 161)">16</text>
<text x="563" y="161">3/</text>
<text x="574" y="156">2</text>
<text x="580" y="161">3/</text>
<text x="553" y="165" transform="rotate(-90 553 165)">13/</text>
<text x="565" y="163">4</text>
<text x="583" y="163">4</text>
<text x="532" y="173" transform="rotate(-90 532 173)">8</text>
<text x="530" y="175" transform="rotate(-90 530 175)">5/</text>
<text x="523" y="184" transform="rotate(-90 523 184)">4</text>
<text x="606" y="184" transform="rotate(-90 606 184)">3/</text>
<text x="607" y="181" transform="rotate(-90 607 181)">8</text>
<text x="326" y="190">3/</text>
<text x="349" y="190">3/</text>
<text x="521" y="187" transform="rotate(-90 521 187)">1/</text>
<text x="606" y="191" transform="rotate(-90 606 191)">3/</text>
<text x="607" y="189" transform="rotate(-90 607 189)">8</text>
<text x="613" y="192" transform="rotate(-90 613 192)">3/</text>
<text x="615" y="189" transform="rotate(-90 615 189)">4</text>
<text x="329" y="192">8</text>
<text x="352" y="192">8</text>
<text x="530" y="197" transform="rotate(-90 530 197)">5/</text>
<text x="532" y="194" transform="rotate(-90 532 194)">8</text>
<text x="324" y="203">3/</text>
<text x="588" y="199">1/</text>
<text x="591" y="201">4</text>
<text x="326" y="204">8</text>
<text x="588" y="206">1/</text>
<text x="591" y="208">4</text>
<text x="532" y="220">1/</text>
<text x="536" y="221">4</text>
<text x="532" y="227">1/</text>
<text x="242" y="234" transform="rotate(-90 242 234)">2</text>
<text x="382" y="233" transform="rotate(-90 382 233)">1/</text>
<text x="384" y="230" transform="rotate(-90 384 230)">2</text>
<text x="422" y="234" transform="rotate(-90 422 234)">2</text>
<text x="536" y="229">4</text>
<text x="240" y="236" transform="rotate(-90 240 236)">1/</text>
<text x="420" y="236" transform="rotate(-90 420 236)">1/</text>
<text x="535" y="240" transform="rotate(-90 535 240)">2</text>
<text x="220" y="245" transform="rotate(-90 220 245)">2</text>
<text x="533" y="242" transform="rotate(-90 533 242)">1/</text>
<text x="218" y="248" transform="rotate(-90 218 248)">1/</text>
<text x="326" y="248">3/</text>
<text x="329" y="250">8</text>
<text x="533" y="257" transform="rotate(-90 533 257)">1/</text>
<text x="535" y="254" transform="rotate(-90 535 254)">2</text>
<text x="538" y="263">9/</text>
<text x="559" y="264">1/</text>
<text x="568" y="264">13/</text>
<text x="220" y="269" transform="rotate(-90 220 269)">2</text>
<text x="540" y="265">16</text>
<text x="561" y="265">2</text>
<text x="572" y="265">16</text>
<text x="218" y="272" transform="rotate(-90 218 272)">1/</text>
<text x="411" y="274" transform="rotate(-90 411 274)">2</text>
<text x="566" y="272">5/</text>
<text x="569" y="274">16</text>
<text x="409" y="276" transform="rotate(-90 409 276)">1/</text>
<text x="220" y="286" transform="rotate(-90 220 286)">2</text>
<text x="218" y="289" transform="rotate(-90 218 289)">1/</text>
<text x="572" y="306">7/</text>
<text x="575" y="307">8</text>
<text x="291" y="315">1/</text>
<text x="294" y="317">4</text>
<text x="291" y="322">1/</text>
<text x="294" y="324">4</text>
<text x="534" y="324" transform="rotate(-90 534 324)">1/</text>
<text x="535" y="321" transform="rotate(-90 535 321)">2</text>
<text x="534" y="334" transform="rotate(-90 534 334)">1/</text>
<text x="535" y="331" transform="rotate(-90 535 331)">2</text>
<text x="540" y="345">1/</text>
<text x="543" y="347">4</text>
<text x="540" y="353">1/</text>
<text x="543" y="354">4</text>
<text x="252" y="376" transform="rotate(-90 252 376)">EL15-8</text>
<text x="431" y="376" transform="rotate(-90 431 376)">EL15-8</text>
<text x="521" y="378">1/</text>
<text x="524" y="380">4</text>
<text x="431" y="389" transform="rotate(-90 431 389)">16</text>
<text x="521" y="386">1/</text>
<text x="524" y="387">4</text>
<text x="567" y="385">1/</text>
<text x="570" y="387">2</text>
<text x="253" y="394" transform="rotate(-90 253 394)">8</text>
<text x="360" y="395">1/</text>
<text x="429" y="394" transform="rotate(-90 429 394)">11/</text>
<text x="251" y="396" transform="rotate(-90 251 396)">7/</text>
<text x="360" y="402">1/</text>
<text x="363" y="396">4</text>
<text x="437" y="398" transform="rotate(-90 437 398)">W14x22</text>
<text x="520" y="401" transform="rotate(-90 520 401)">1/</text>
<text x="522" y="399" transform="rotate(-90 522 399)">4</text>
<text x="593" y="397">3/</text>
<text x="597" y="399">16</text>
<text x="259" y="403" transform="rotate(-90 259 403)">W18x40</text>
<text x="363" y="404">4</text>
<text x="447" y="405">3/</text>
<text x="450" y="407">4</text>
<text x="473" y="405">3/</text>
<text x="476" y="407">4</text>
<text x="512" y="412" transform="rotate(-90 512 412)">1/</text>
<text x="513" y="409" transform="rotate(-90 513 409)">2</text>
<text x="318" y="417">3/</text>
<text x="320" y="419">4</text>
<text x="356" y="417">3/</text>
<text x="359" y="419">4</text>
<text x="474" y="414">1/</text>
<text x="476" y="416">2</text>
<text x="522" y="417" transform="rotate(-90 522 417)">4</text>
<text x="531" y="418" transform="rotate(-90 531 418)">8</text>
<text x="602" y="418" transform="rotate(-90 602 418)">1/</text>
<text x="604" y="415" transform="rotate(-90 604 415)">8</text>
<text x="520" y="420" transform="rotate(-90 520 420)">1/</text>
<text x="530" y="420" transform="rotate(-90 530 420)">1/</text>
<text x="317" y="427">1/</text>
<text x="319" y="429">2</text>
<text x="536" y="430" transform="rotate(-90 536 430)">3/</text>
<text x="537" y="428" transform="rotate(-90 537 428)">8</text>
<text x="549" y="430" transform="rotate(-90 549 430)">1/</text>
<text x="551" y="427" transform="rotate(-90 551 427)">4</text>
<text x="556" y="440">1/</text>
<text x="559" y="441">4</text>
<text x="570" y="440">5/</text>
<text x="573" y="441">8</text>
<text x="570" y="445">1/</text>
<text x="572" y="447">2</text>
<text x="584" y="445">1/</text>
<text x="586" y="447">2</text>
<text x="254" y="456" transform="rotate(-90 254 456)">EL-1-3</text>
<text x="309" y="526">13/</text>
<text x="313" y="528">16</text>
<text x="303" y="540">5/</text>
<text x="306" y="541">16</text>
<text x="329" y="564">11/</text>
<text x="333" y="566">16</text>
<text x="339" y="564">5/</text>
<text x="341" y="566">16</text>
<text x="329" y="572">1/</text>
<text x="331" y="574">2</text>
<text x="327" y="580">3/</text>
<text x="330" y="581">8</text>
</g>
<g font-size="4.2">
<text x="823" y="49">1/</text>
<text x="825" y="51">2</text>
<text x="776" y="56">1/</text>
<text x="778" y="57">2</text>
<text x="776" y="62">7/</text>
<text x="778" y="63">16</text>
<text x="776" y="68">7/</text>
<text x="778" y="70">16</text>
<text x="776" y="75">3/</text>
<text x="778" y="76">8</text>
<text x="776" y="81">1/</text>
<text x="778" y="82">4</text>
<text x="772" y="100">3/</text>
<text x="774" y="101">4</text>
<text x="772" y="106">3/</text>
<text x="774" y="108">8</text>
<text x="778" y="106">1/</text>
<text x="780" y="108">2</text>
<text x="823" y="106">1/</text>
<text x="825" y="108">2</text>
<text x="772" y="113">1/</text>
<text x="778" y="113">9/</text>
<text x="823" y="113">11/</text>
<text x="772" y="119">1/</text>
<text x="774" y="114">4</text>
<text x="778" y="119">3/</text>
<text x="780" y="114">16</text>
<text x="826" y="114">16</text>
<text x="774" y="121">4</text>
<text x="780" y="121">8</text>
<text x="769" y="138">1/</text>
<text x="770" y="140">2</text>
<text x="823" y="138">1/</text>
<text x="825" y="140">4</text>
</g>
<g font-size="4">
<text x="251" y="81" transform="rotate(-90 251 81)">1/</text>
<text x="253" y="79" transform="rotate(-90 253 79)">2</text>
</g>
<g font-size="3.7">
<text x="17" y="551" transform="rotate(-90 17 551)">18:24:11</text>
<text x="17" y="561" transform="rotate(-90 17 561)">2025</text>
<text x="17" y="570" transform="rotate(-90 17 570)">Jun 17</text>
<text x="17" y="593" transform="rotate(-90 17 593)">PRINTED ON</text>
</g>
</svg>
